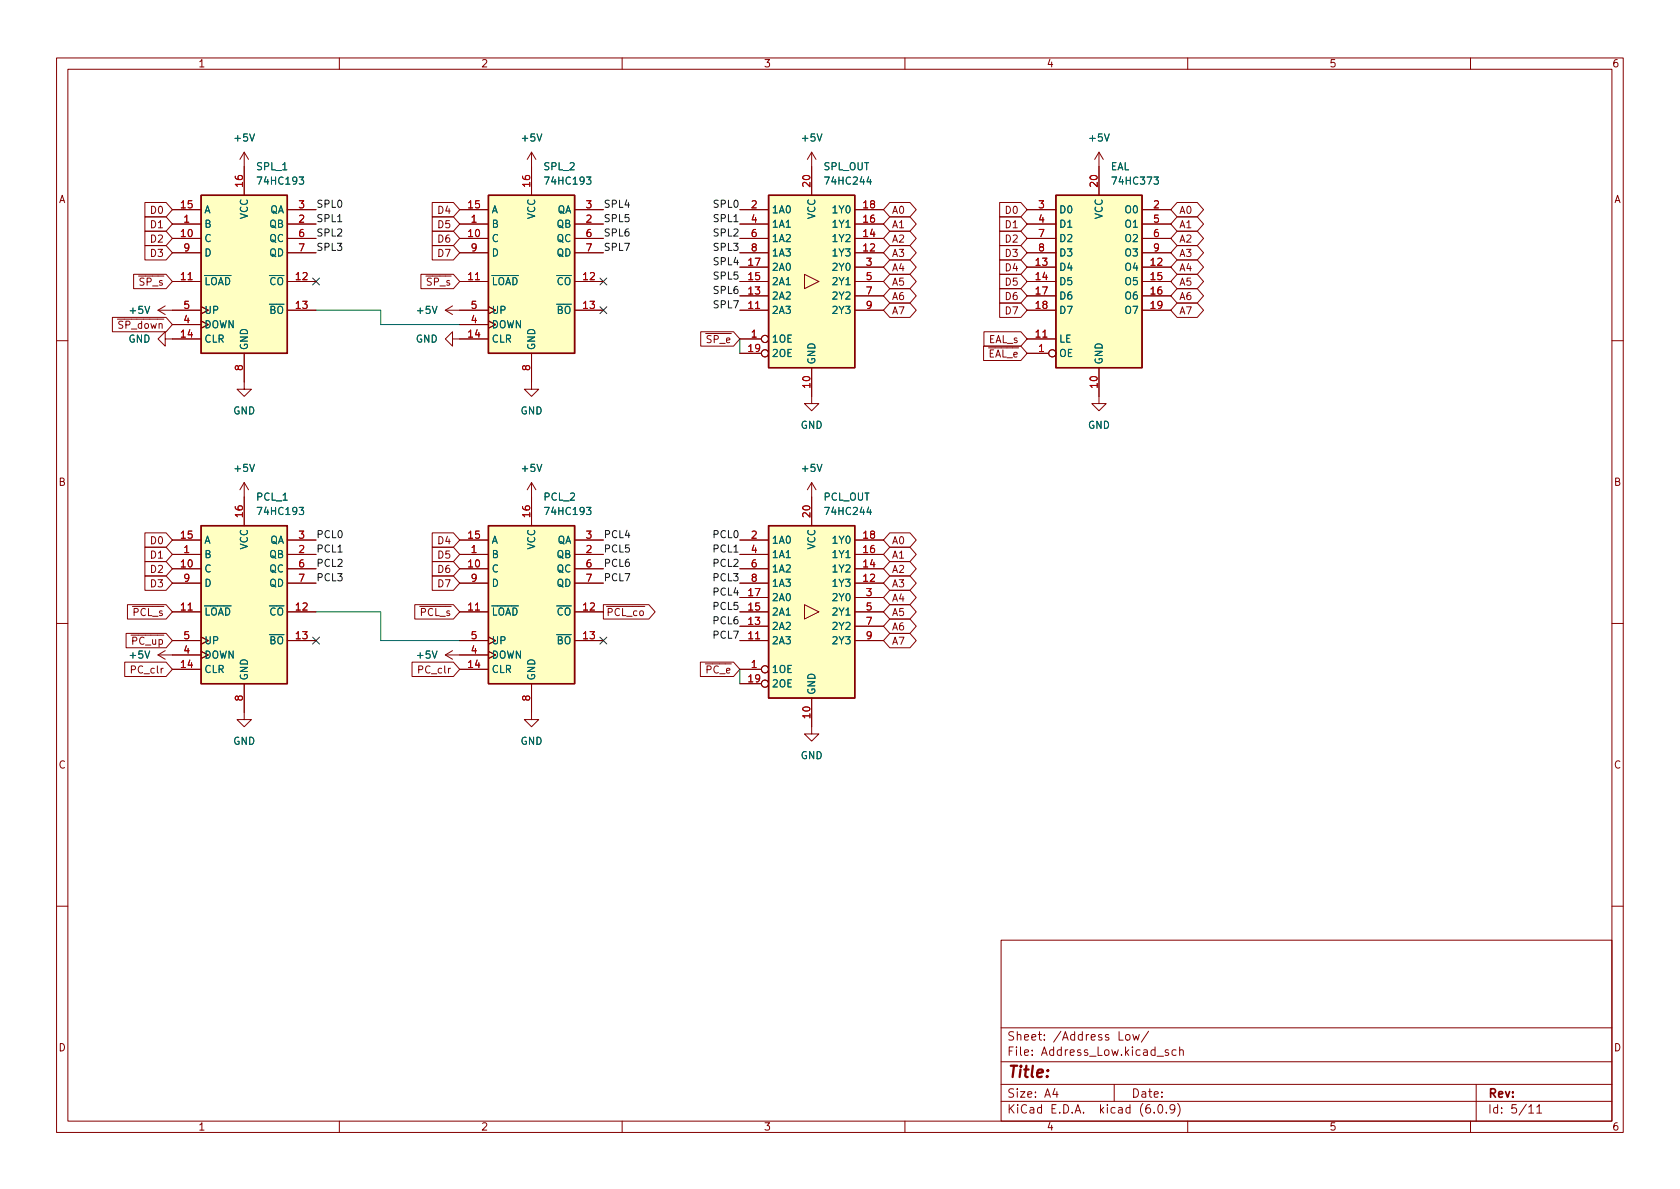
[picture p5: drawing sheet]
<svg xmlns="http://www.w3.org/2000/svg" width="297mm" height="210mm" viewBox="0 0 297 210" stroke-linecap="round" stroke-linejoin="round" font-family="sans-serif">
<g fill="none" stroke="#840000" stroke-width=".18">
<path d="M10 10.2h277v190.1h-277zM12 12.2h273v186.1h-273zM60 10.2v2M110 10.2v2M160 10.2v2M210 10.2v2M260 10.2v2M25.6 35.8h3.8l1.1 1.3-1.1 1.2h-3.8zM25.6 38.3h3.8l1.1 1.3-1.1 1.3h-3.8zM30.5 39.6h5.1M30.5 37.1h5.1M43.2 26.9l-.8 1.3"/>
<path d="M43.2 26.9v7.6M43.2 26.9l.7 1.3M50.8 39.6h5.1M50.8 37.1h5.1M76.4 38.3h3.8l1.1 1.3-1.1 1.3h-3.8zM76.4 35.8h3.8l1.1 1.3-1.1 1.2h-3.8zM81.3 39.6h5.1M81.3 37.1h5.1M94 26.9v7.6M94 26.9l-.8 1.3M94 26.9l.7 1.3M101.6 39.6h5.1"/>
<path d="M101.6 37.1h5.1M130.8 39.6h5.1M130.8 37.1h5.1M143.5 26.9v7.6M143.5 26.9l-.8 1.3M143.5 26.9l.8 1.3M151.1 39.6h5.1M151.1 37.1h5.1M157.3 35.8h3.6l1.1 1.3-1.1 1.2h-3.6l-1.1-1.2zM157.3 38.3h3.6l1.1 1.3-1.1 1.3h-3.6l-1.1-1.3zM176.7 35.8h3.8l1.1 1.3-1.1 1.2h-3.8zM176.7 38.3h3.8l1.1 1.3-1.1 1.3h-3.8z"/>
<path d="M181.6 39.6h5.1M181.6 37.1h5.1M194.3 26.9l-.8 1.3M194.3 26.9v7.6M194.3 26.9l.8 1.3M201.9 39.6h5.1M201.9 37.1h5.1M208.1 35.8h3.6l1.1 1.3-1.1 1.2h-3.6l-1.1-1.2zM208.1 38.3h3.6l1.1 1.3-1.1 1.3h-3.6l-1.1-1.3zM19.9 56.1h9.5l1.1 1.3-1.1 1.3h-9.5zM23.6 48.5h5.8l1.1 1.3-1.1 1.2h-5.8zM25.6 43.4h3.8l1.1 1.3-1.1 1.3h-3.8z"/>
<path d="M25.6 40.9h3.8l1.1 1.3-1.1 1.2h-3.8zM27.9 54.9l1.3 .7M27.9 54.9h7.7M29.2 59.9v-1.2l-1.3 1.2 1.3 1.3v-1.3h6.4M29.2 54.1l-1.3 .8M30.5 42.2h5.1M30.5 49.8h5.1M30.5 57.4h5.1M30.5 44.7h5.1M35.6 56.8l1.2 .6-1.2 .6M35.6 54.2l1.2 .7-1.2 .6M50.8 54.9h5.1"/>
<path d="M50.8 42.2h5.1M50.8 49.8h5.1M50.8 44.7h5.1M74.4 48.5h5.8l1.1 1.3-1.1 1.2h-5.8zM76.4 40.9h3.8l1.1 1.3-1.1 1.2h-3.8zM76.4 43.4h3.8l1.1 1.3-1.1 1.3h-3.8zM78.7 54.9h7.7M78.7 54.9l1.3 .7M80 59.9v-1.2l-1.3 1.2 1.3 1.3v-1.3h6.4M80 54.1l-1.3 .8M81.3 42.2h5.1M81.3 49.8h5.1"/>
<path d="M81.3 57.4h5.1M81.3 44.7h5.1M86.4 56.8l1.2 .6-1.2 .6M86.4 54.2l1.2 .7-1.2 .6M101.6 54.9h5.1M101.6 42.2h5.1M101.6 49.8h5.1M101.6 44.7h5.1M123.9 58.7h5.8l1.1 1.2-1.1 1.3h-5.8zM130.8 54.9h5.1M130.8 42.2h5.1M130.8 49.8h5.1"/>
<path d="M130.8 59.9h3.8M130.8 44.7h5.1M130.8 47.2h5.1M130.8 52.3h5.1M142.2 48.5l2.6 1.3-2.6 1.2zM151.1 54.9h5.1M151.1 42.2h5.1M151.1 49.8h5.1M151.1 44.7h5.1M151.1 47.2h5.1M151.1 52.3h5.1M157.3 43.4h3.6l1.1 1.3-1.1 1.3h-3.6l-1.1-1.3z"/>
<path d="M157.3 53.6h3.6l1.1 1.3-1.1 1.2h-3.6l-1.1-1.2zM157.3 40.9h3.6l1.1 1.3-1.1 1.2h-3.6l-1.1-1.2zM157.3 51h3.6l1.1 1.3-1.1 1.3h-3.6l-1.1-1.3zM157.3 48.5h3.6l1.1 1.3-1.1 1.2h-3.6l-1.1-1.2zM157.3 46h3.6l1.1 1.2-1.1 1.3h-3.6l-1.1-1.3zM174 58.7h6.5l1.1 1.2-1.1 1.3h-6.5zM176.7 53.6h3.8l1.1 1.3-1.1 1.2h-3.8zM176.7 40.9h3.8l1.1 1.3-1.1 1.2h-3.8zM176.7 51h3.8l1.1 1.3-1.1 1.3h-3.8zM176.7 48.5h3.8l1.1 1.3-1.1 1.2h-3.8zM176.7 43.4h3.8l1.1 1.3-1.1 1.3h-3.8zM176.7 46h3.8l1.1 1.2-1.1 1.3h-3.8z"/>
<path d="M181.6 54.9h5.1M181.6 42.2h5.1M181.6 49.8h5.1M181.6 59.9h5.1M181.6 44.7h5.1M181.6 47.2h5.1M181.6 52.3h5.1M201.9 54.9h5.1M201.9 42.2h5.1M201.9 49.8h5.1M201.9 44.7h5.1M201.9 47.2h5.1"/>
<path d="M201.9 52.3h5.1M208.1 48.5h3.6l1.1 1.3-1.1 1.2h-3.6l-1.1-1.2zM208.1 43.4h3.6l1.1 1.3-1.1 1.3h-3.6l-1.1-1.3zM208.1 53.6h3.6l1.1 1.3-1.1 1.2h-3.6l-1.1-1.2zM208.1 46h3.6l1.1 1.2-1.1 1.3h-3.6l-1.1-1.3zM208.1 51h3.6l1.1 1.3-1.1 1.3h-3.6l-1.1-1.3zM208.1 40.9h3.6l1.1 1.3-1.1 1.2h-3.6l-1.1-1.2zM10 60.2h2M43.2 62.5v6.3h1.2l-1.2 1.3-1.3-1.3h1.3M94 62.5v6.3h1.2l-1.2 1.3-1.3-1.3h1.3M130.8 62.5h3.8M143.5 65v6.4h1.3l-1.3 1.2-1.3-1.2h1.3"/>
<path d="M173.9 61.2h6.6l1.1 1.3-1.1 1.2h-6.6zM181.6 62.5h3.8M194.3 65v6.4h1.3l-1.3 1.2-1.3-1.2h1.3M285 60.2h2M25.6 99.3h3.8l1.1 1.3-1.1 1.2h-3.8zM25.6 96.8h3.8l1.1 1.2-1.1 1.3h-3.8zM25.6 94.2h3.8l1.1 1.3-1.1 1.3h-3.8zM30.5 98h5.1M30.5 95.5h5.1M43.2 85.3v7.7M43.2 85.3l-.8 1.3M43.2 85.3l.7 1.3"/>
<path d="M50.8 98h5.1M50.8 95.5h5.1M76.4 96.8h3.8l1.1 1.2-1.1 1.3h-3.8zM76.4 99.3h3.8l1.1 1.3-1.1 1.2h-3.8zM76.4 94.2h3.8l1.1 1.3-1.1 1.3h-3.8zM81.3 98h5.1M81.3 95.5h5.1M94 85.3v7.7M94 85.3l-.8 1.3M94 85.3l.7 1.3M101.6 98h5.1M101.6 95.5h5.1"/>
<path d="M130.8 98h5.1M130.8 95.5h5.1M143.5 85.3v7.7M143.5 85.3l-.8 1.3M143.5 85.3l.8 1.3M151.1 98h5.1M151.1 95.5h5.1M157.3 96.8h3.6l1.1 1.2-1.1 1.3h-3.6l-1.1-1.3zM157.3 94.2h3.6l1.1 1.3-1.1 1.3h-3.6l-1.1-1.3zM157.3 99.3h3.6l1.1 1.3-1.1 1.2h-3.6l-1.1-1.2zM10 110.2h2M22.1 117.1h7.3l1.1 1.3-1.1 1.2h-7.3z"/>
<path d="M22.3 112h7.1l1.1 1.3-1.1 1.2h-7.1zM22.5 106.9h6.9l1.1 1.3-1.1 1.3h-6.9zM25.6 101.8h3.8l1.1 1.3-1.1 1.3h-3.8zM27.9 115.8h7.7M27.9 115.8l1.3 .8M29.2 115.1l-1.3 .7M30.5 100.6h5.1M30.5 108.2h5.1M30.5 113.3h5.1M30.5 118.4h5.1M30.5 103.1h5.1M35.6 115.2l1.2 .6-1.2 .7"/>
<path d="M35.6 112.6l1.2 .7-1.2 .6M50.8 100.6h5.1M50.8 108.2h5.1M50.8 113.3h5.1M50.8 103.1h5.1M72.9 117.1h7.3l1.1 1.3-1.1 1.2h-7.3zM73.3 106.9h6.9l1.1 1.3-1.1 1.3h-6.9zM76.4 101.8h3.8l1.1 1.3-1.1 1.3h-3.8zM78.7 115.8h7.7M78.7 115.8l1.3 .8M80 115.1l-1.3 .7M81.3 100.6h5.1"/>
<path d="M81.3 108.2h5.1M81.3 113.3h5.1M81.3 118.4h5.1M81.3 103.1h5.1M86.4 115.2l1.2 .6-1.2 .7M86.4 112.6l1.2 .7-1.2 .6M101.6 100.6h5.1M101.6 108.2h5.1M101.6 113.3h5.1M101.6 103.1h5.1M106.7 106.9h8l1.1 1.3-1.1 1.3h-8zM123.8 117.1h5.9l1.1 1.3-1.1 1.2h-5.9z"/>
<path d="M130.8 100.6h5.1M130.8 108.2h5.1M130.8 113.3h5.1M130.8 118.4h3.8M130.8 103.1h5.1M130.8 110.7h5.1M130.8 105.7h5.1M142.2 106.9l2.6 1.3-2.6 1.3zM151.1 100.6h5.1M151.1 108.2h5.1M151.1 113.3h5.1M151.1 103.1h5.1"/>
<path d="M151.1 110.7h5.1M151.1 105.7h5.1M157.3 109.5h3.6l1.1 1.2-1.1 1.3h-3.6l-1.1-1.3zM157.3 104.4h3.6l1.1 1.3-1.1 1.2h-3.6l-1.1-1.2zM157.3 112h3.6l1.1 1.3-1.1 1.2h-3.6l-1.1-1.2zM157.3 106.9h3.6l1.1 1.3-1.1 1.3h-3.6l-1.1-1.3zM157.3 101.8h3.6l1.1 1.3-1.1 1.3h-3.6l-1.1-1.3zM285 110.2h2M43.2 120.9v6.3h1.2l-1.2 1.3-1.3-1.3h1.3M94 120.9v6.3h1.2l-1.2 1.3-1.3-1.3h1.3M130.8 120.9h3.8M143.5 123.4v6.4h1.3l-1.3 1.3-1.3-1.3h1.3"/>
<path d="M10 160.2h2M177 166.3h108v32h-108zM285 160.2h2M60 198.3v2M110 198.3v2M160 198.3v2M177 194.8h108M177 191.8h108M177 187.8h108M177 181.8h108M186.5 192.5l-.4 1h1M186.9 193v1"/>
<path d="M197 191.8v3M199.1 183.1l.2-.2 .4 .2 .1 .5-.2 .3h-.3l-.2-.1zM200.3 182.9l.3 1 .3-.7 .2 .7 .3-1M203.1 182.4l-1.3 1.9M204.1 196.7v.1M204.6 186.8h1.1M204.9 195.4l.2-.1a.81 .81 0 0 1 .6 .7 .81 .81 0 0 1-.3 .8h-.2a.81 .81 0 0 1-.6-.6 .81 .81 0 0 1 .3-.8zM206.2 196.7v.1M206.6 185.7l-.4-.1-.2 .2 .1 .3 .5 .1v.4h-.6M207.7 196l-.3 .3h-.3l-.2-.3 .1-.6 .4-.1 .2 .2a.99 .99 0 0 1-.3 1.3h-.3M207.9 185.7l-.4-.1-.3 .3v.4l.2 .3h.5M208.2 195.1a1.72 1.72 0 0 1 0 2.3"/>
<path d="M208.6 185.8l.2-.2 .3 .1 .1 .9M208.6 185.1v1.5M210 198.3v2M260 198.3v2M261 191.8v6.5M270.3 195.8l.4-.5v1.5M270.3 196.8h.9M271.7 195.8l.5-.5v1.5M271.7 196.8h.9"/>
<circle cx="135.3" cy="59.9" r=".63"/>
<circle cx="135.3" cy="62.5" r=".63"/>
<circle cx="186.1" cy="62.5" r=".63"/>
<circle cx="135.3" cy="118.4" r=".63"/>
<circle cx="135.3" cy="120.9" r=".63"/>
</g>
<g fill="#ffffc2" stroke="#ffffc2" stroke-width=".18">
<path d="M35.6 93h15.2v27.9h-15.2z"/>
<path d="M35.6 34.5h15.2v28h-15.2z"/>
<path d="M135.9 93h15.2v30.4h-15.2z"/>
<path d="M186.7 34.5h15.2v30.5h-15.2z"/>
<path d="M86.4 34.5h15.2v28h-15.2z"/>
<path d="M135.9 34.5h15.2v30.5h-15.2z"/>
<path d="M86.4 93h15.2v27.9h-15.2z"/>
</g>
<path d="M35.6 34.5h15.2v28h-15.2zM86.4 34.5h15.2v28h-15.2zM135.9 34.5h15.2v30.5h-15.2zM186.7 34.5h15.2v30.5h-15.2zM35.6 93h15.2v27.9h-15.2zM86.4 93h15.2v27.9h-15.2zM135.9 93h15.2v30.4h-15.2z" fill="none" stroke="#840000" stroke-width=".25"/>
<path d="M55.9 54.9h11.4v2.5h14M130.8 59.9v2.6M55.9 108.2h11.4v5.1h14M130.8 118.4v2.5" fill="none" stroke="#009600" stroke-width=".18"/>
<path d="M55.3 49.2l1.2 1.2M56.5 49.2l-1.2 1.2M106.1 54.2l1.2 1.3M106.1 49.2l1.2 1.2M107.3 54.2l-1.2 1.3M107.3 49.2l-1.2 1.2M55.3 112.7l1.2 1.2M56.5 112.7l-1.2 1.2M106.1 112.7l1.2 1.2M107.3 112.7l-1.2 1.2" fill="none" stroke="#000084" stroke-width=".18"/>
<text font-size="2.8" fill="#840000" x="178" y="190.6">Title:</text>
<g font-size="2.1" fill="#840000">
<text x="178" y="184">Sheet: /Address Low/</text>
<text x="178" y="186.7">File: Address_Low.kicad_sch</text>
<text x="178" y="196.9">KiCad E.D.A. kicad (6.0.9)</text>
<text x="178" y="194.1">Size: A4</text>
<text x="200" y="194.1">Date:</text>
<text x="263" y="194.1">Rev:</text>
<text x="263" y="196.9">Id: 5/11</text>
</g>
<g font-size="1.8" fill="#840000">
<text x="35" y="11.9">1</text>
<text x="85" y="11.9">2</text>
<text x="135" y="11.9">3</text>
<text x="185" y="11.9">4</text>
<text x="235" y="11.9">5</text>
<text x="285" y="11.9">6</text>
<text x="10.3" y="35.9">A</text>
<text x="285.3" y="35.9">A</text>
<text x="26.8" y="37.8">D0</text>
<text x="26.8" y="40.3">D1</text>
<text x="77.6" y="40.3">D5</text>
<text x="77.6" y="37.8">D4</text>
<text x="157.6" y="37.8">A0</text>
<text x="157.6" y="40.3">A1</text>
<text x="177.9" y="37.8">D0</text>
<text x="177.9" y="40.3">D1</text>
<text x="208.4" y="37.8">A0</text>
<text x="208.4" y="40.3">A1</text>
<text x="26.8" y="45.4">D3</text>
<text x="26.8" y="42.9">D2</text>
<text x="77.6" y="42.9">D6</text>
<text x="77.6" y="45.4">D7</text>
<text x="157.6" y="45.4">A3</text>
<text x="157.6" y="42.9">A2</text>
<text x="157.6" y="48">A4</text>
<text x="177.9" y="42.9">D2</text>
<text x="177.9" y="45.4">D3</text>
<text x="177.9" y="48">D4</text>
<text x="208.4" y="45.4">A3</text>
<text x="208.4" y="48">A4</text>
<text x="208.4" y="42.9">A2</text>
<text x="23.3" y="50.5">~{SP_s}</text>
<text x="74.1" y="50.5">~{SP_s}</text>
<text x="157.6" y="53">A6</text>
<text x="157.6" y="50.5">A5</text>
<text x="177.9" y="53">D6</text>
<text x="177.9" y="50.5">D5</text>
<text x="208.4" y="50.5">A5</text>
<text x="208.4" y="53">A6</text>
<text x="19.7" y="58.1">~{SP_down}</text>
<text x="157.6" y="55.6">A7</text>
<text x="177.9" y="55.6">D7</text>
<text x="208.4" y="55.6">A7</text>
<text x="123.7" y="60.7">~{SP_e}</text>
<text x="173.3" y="63.2">~{EAL_e}</text>
<text x="174.7" y="60.7">EAL_s</text>
<text x="10.3" y="85.9">B</text>
<text x="285.3" y="85.9">B</text>
<text x="26.8" y="101.3">D2</text>
<text x="26.8" y="98.8">D1</text>
<text x="26.8" y="96.2">D0</text>
<text x="77.6" y="98.8">D5</text>
<text x="77.6" y="101.3">D6</text>
<text x="77.6" y="96.2">D4</text>
<text x="157.6" y="98.8">A1</text>
<text x="157.6" y="96.2">A0</text>
<text x="157.6" y="101.3">A2</text>
<text x="26.8" y="103.8">D3</text>
<text x="77.6" y="103.8">D7</text>
<text x="157.6" y="106.4">A4</text>
<text x="157.6" y="103.8">A3</text>
<text x="22.2" y="108.9">~{PCL_s}</text>
<text x="73" y="108.9">~{PCL_s}</text>
<text x="107.2" y="108.9">~{PCL_co}</text>
<text x="157.6" y="111.5">A6</text>
<text x="157.6" y="108.9">A5</text>
<text x="22.1" y="114">~{PC_up}</text>
<text x="23.4" y="119.1">PC_clr</text>
<text x="74.2" y="119.1">PC_clr</text>
<text x="123.6" y="119.1">~{PC_e}</text>
<text x="157.6" y="114">A7</text>
<text x="10.3" y="135.9">C</text>
<text x="285.3" y="135.9">C</text>
<text x="10.3" y="185.9">D</text>
<text x="285.3" y="185.9">D</text>
<text x="35" y="199.9">1</text>
<text x="85" y="199.9">2</text>
<text x="135" y="199.9">3</text>
<text x="185" y="199.9">4</text>
<text x="235" y="199.9">5</text>
<text x="285" y="199.9">6</text>
</g>
<g font-size="1.8" fill="#006464">
<text x="41.6" y="25">+5V</text>
<text x="92.4" y="25">+5V</text>
<text x="141.9" y="25">+5V</text>
<text x="192.7" y="25">+5V</text>
<text x="45.4" y="30.1">SPL_1</text>
<text x="45.9" y="32.6">74HC193</text>
<text x="96.2" y="30.1">SPL_2</text>
<text x="96.7" y="32.6">74HC193</text>
<text x="145.6" y="30.1">SPL_OUT</text>
<text x="146.2" y="32.6">74HC244</text>
<text x="196.3" y="30.1">EAL</text>
<text x="197" y="32.6">74HC373</text>
<text x="36.1" y="40.3">B</text>
<text x="36.1" y="37.7">A</text>
<text x="43.8" y="38.8" transform="rotate(-90 43.8 38.8)">VCC</text>
<text x="47.6" y="40.3">QB</text>
<text x="47.6" y="37.7">QA</text>
<text x="86.9" y="40.3">B</text>
<text x="86.9" y="37.7">A</text>
<text x="94.6" y="38.8" transform="rotate(-90 94.6 38.8)">VCC</text>
<text x="98.4" y="40.3">QB</text>
<text x="98.4" y="37.7">QA</text>
<text x="136.4" y="37.7">1A0</text>
<text x="136.4" y="40.3">1A1</text>
<text x="144.1" y="38.8" transform="rotate(-90 144.1 38.8)">VCC</text>
<text x="147.5" y="40.3">1Y1</text>
<text x="147.5" y="37.7">1Y0</text>
<text x="187.2" y="37.7">D0</text>
<text x="187.2" y="40.3">D1</text>
<text x="194.9" y="38.8" transform="rotate(-90 194.9 38.8)">VCC</text>
<text x="199.1" y="37.7">O0</text>
<text x="199.1" y="40.3">O1</text>
<text x="36.1" y="42.8">C</text>
<text x="36.1" y="45.3">D</text>
<text x="47.6" y="42.8">QC</text>
<text x="47.6" y="45.3">QD</text>
<text x="86.9" y="42.8">C</text>
<text x="86.9" y="45.3">D</text>
<text x="98.4" y="42.8">QC</text>
<text x="98.4" y="45.3">QD</text>
<text x="136.4" y="47.9">2A0</text>
<text x="136.4" y="42.8">1A2</text>
<text x="136.4" y="45.3">1A3</text>
<text x="147.5" y="45.3">1Y3</text>
<text x="147.5" y="42.8">1Y2</text>
<text x="147.5" y="47.9">2Y0</text>
<text x="187.2" y="47.9">D4</text>
<text x="187.2" y="42.8">D2</text>
<text x="187.2" y="45.3">D3</text>
<text x="199.1" y="47.9">O4</text>
<text x="199.1" y="42.8">O2</text>
<text x="199.1" y="45.3">O3</text>
<text x="36.1" y="50.4">~{LOAD}</text>
<text x="46.3" y="50.4">~{CO}</text>
<text x="86.9" y="50.4">~{LOAD}</text>
<text x="97.1" y="50.4">~{CO}</text>
<text x="136.4" y="53">2A2</text>
<text x="136.4" y="50.4">2A1</text>
<text x="147.5" y="50.4">2Y1</text>
<text x="147.5" y="53">2Y2</text>
<text x="187.2" y="50.4">D5</text>
<text x="187.2" y="53">D6</text>
<text x="199.1" y="50.4">O5</text>
<text x="199.1" y="53">O6</text>
<text x="23.1" y="55.5">+5V</text>
<text x="36.1" y="58">DOWN</text>
<text x="36.1" y="55.5">UP</text>
<text x="46.3" y="55.5">~{BO}</text>
<text x="73.9" y="55.5">+5V</text>
<text x="86.9" y="58">DOWN</text>
<text x="86.9" y="55.5">UP</text>
<text x="97.1" y="55.5">~{BO}</text>
<text x="136.4" y="55.5">2A3</text>
<text x="147.5" y="55.5">2Y3</text>
<text x="187.2" y="55.5">D7</text>
<text x="199.1" y="55.5">O7</text>
<text x="22.7" y="60.6">GND</text>
<text x="36.1" y="60.6">CLR</text>
<text x="43.8" y="62" transform="rotate(-90 43.8 62)">GND</text>
<text x="73.5" y="60.6">GND</text>
<text x="86.9" y="60.6">CLR</text>
<text x="94.6" y="62" transform="rotate(-90 94.6 62)">GND</text>
<text x="136.4" y="60.6">1OE</text>
<text x="136.4" y="63.1">2OE</text>
<text x="144.1" y="64.5" transform="rotate(-90 144.1 64.5)">GND</text>
<text x="187.2" y="63.1">OE</text>
<text x="187.2" y="60.6">LE</text>
<text x="194.9" y="64.5" transform="rotate(-90 194.9 64.5)">GND</text>
<text x="41.2" y="73.3">GND</text>
<text x="92" y="73.3">GND</text>
<text x="141.5" y="75.8">GND</text>
<text x="192.3" y="75.8">GND</text>
<text x="41.6" y="83.4">+5V</text>
<text x="92.4" y="83.4">+5V</text>
<text x="141.9" y="83.4">+5V</text>
<text x="45.4" y="88.5">PCL_1</text>
<text x="96.2" y="88.5">PCL_2</text>
<text x="145.6" y="88.5">PCL_OUT</text>
<text x="45.9" y="91.1">74HC193</text>
<text x="96.7" y="91.1">74HC193</text>
<text x="146.2" y="91.1">74HC244</text>
<text x="36.1" y="98.7">B</text>
<text x="36.1" y="101.2">C</text>
<text x="36.1" y="96.1">A</text>
<text x="43.8" y="97.2" transform="rotate(-90 43.8 97.2)">VCC</text>
<text x="47.6" y="98.7">QB</text>
<text x="47.6" y="96.1">QA</text>
<text x="47.6" y="101.2">QC</text>
<text x="86.9" y="98.7">B</text>
<text x="86.9" y="101.2">C</text>
<text x="86.9" y="96.1">A</text>
<text x="94.6" y="97.2" transform="rotate(-90 94.6 97.2)">VCC</text>
<text x="98.4" y="98.7">QB</text>
<text x="98.4" y="96.1">QA</text>
<text x="98.4" y="101.2">QC</text>
<text x="136.4" y="96.1">1A0</text>
<text x="136.4" y="98.7">1A1</text>
<text x="136.4" y="101.2">1A2</text>
<text x="144.1" y="97.2" transform="rotate(-90 144.1 97.2)">VCC</text>
<text x="147.5" y="101.2">1Y2</text>
<text x="147.5" y="98.7">1Y1</text>
<text x="147.5" y="96.1">1Y0</text>
<text x="36.1" y="103.8">D</text>
<text x="47.6" y="103.8">QD</text>
<text x="86.9" y="103.8">D</text>
<text x="98.4" y="103.8">QD</text>
<text x="136.4" y="106.3">2A0</text>
<text x="136.4" y="103.8">1A3</text>
<text x="147.5" y="103.8">1Y3</text>
<text x="147.5" y="106.3">2Y0</text>
<text x="36.1" y="108.8">~{LOAD}</text>
<text x="36.1" y="113.9">UP</text>
<text x="46.3" y="108.8">~{CO}</text>
<text x="46.3" y="113.9">~{BO}</text>
<text x="86.9" y="108.8">~{LOAD}</text>
<text x="86.9" y="113.9">UP</text>
<text x="97.1" y="108.8">~{CO}</text>
<text x="97.1" y="113.9">~{BO}</text>
<text x="136.4" y="113.9">2A3</text>
<text x="136.4" y="111.4">2A2</text>
<text x="136.4" y="108.8">2A1</text>
<text x="147.5" y="108.8">2Y1</text>
<text x="147.5" y="111.4">2Y2</text>
<text x="147.5" y="113.9">2Y3</text>
<text x="23.1" y="116.5">+5V</text>
<text x="36.1" y="119">CLR</text>
<text x="36.1" y="116.5">DOWN</text>
<text x="73.9" y="116.5">+5V</text>
<text x="86.9" y="119">CLR</text>
<text x="86.9" y="116.5">DOWN</text>
<text x="136.4" y="119">1OE</text>
<text x="43.8" y="120.4" transform="rotate(-90 43.8 120.4)">GND</text>
<text x="94.6" y="120.4" transform="rotate(-90 94.6 120.4)">GND</text>
<text x="136.4" y="121.5">2OE</text>
<text x="144.1" y="122.9" transform="rotate(-90 144.1 122.9)">GND</text>
<text x="41.2" y="131.7">GND</text>
<text x="92" y="131.7">GND</text>
<text x="141.5" y="134.2">GND</text>
</g>
<g font-size="1.8" fill="#a90000">
<text x="42.9" y="33" transform="rotate(-90 42.9 33)">16</text>
<text x="93.7" y="33" transform="rotate(-90 93.7 33)">16</text>
<text x="143.3" y="33" transform="rotate(-90 143.3 33)">20</text>
<text x="194.1" y="33" transform="rotate(-90 194.1 33)">20</text>
<text x="32" y="41.9">10</text>
<text x="32" y="36.8">15</text>
<text x="32.5" y="39.4">1</text>
<text x="52.8" y="39.4">2</text>
<text x="52.8" y="36.8">3</text>
<text x="52.8" y="41.9">6</text>
<text x="82.8" y="41.9">10</text>
<text x="82.8" y="36.8">15</text>
<text x="83.3" y="39.4">1</text>
<text x="103.6" y="39.4">2</text>
<text x="103.6" y="36.8">3</text>
<text x="103.6" y="41.9">6</text>
<text x="132.9" y="36.8">2</text>
<text x="132.9" y="39.4">4</text>
<text x="132.9" y="41.9">6</text>
<text x="152.7" y="41.9">14</text>
<text x="152.7" y="39.4">16</text>
<text x="152.7" y="36.8">18</text>
<text x="183.7" y="36.8">3</text>
<text x="183.7" y="39.4">4</text>
<text x="183.7" y="41.9">7</text>
<text x="204" y="36.8">2</text>
<text x="204" y="39.4">5</text>
<text x="204" y="41.9">6</text>
<text x="32.5" y="44.4">9</text>
<text x="52.8" y="44.4">7</text>
<text x="83.3" y="44.4">9</text>
<text x="103.6" y="44.4">7</text>
<text x="132.4" y="47">17</text>
<text x="132.9" y="44.4">8</text>
<text x="152.7" y="44.4">12</text>
<text x="153.2" y="47">3</text>
<text x="183.2" y="47">13</text>
<text x="183.7" y="44.4">8</text>
<text x="203.5" y="47">12</text>
<text x="204" y="44.4">9</text>
<text x="32" y="49.5">11</text>
<text x="52.4" y="49.5">12</text>
<text x="82.8" y="49.5">11</text>
<text x="103.2" y="49.5">12</text>
<text x="132.4" y="52.1">13</text>
<text x="132.4" y="49.5">15</text>
<text x="153.2" y="49.5">5</text>
<text x="153.2" y="52.1">7</text>
<text x="183.2" y="49.5">14</text>
<text x="183.2" y="52.1">17</text>
<text x="203.5" y="49.5">15</text>
<text x="203.5" y="52.1">16</text>
<text x="32" y="59.7">14</text>
<text x="32.5" y="57.1">4</text>
<text x="32.5" y="54.6">5</text>
<text x="52.4" y="54.6">13</text>
<text x="82.8" y="59.7">14</text>
<text x="83.3" y="57.1">4</text>
<text x="83.3" y="54.6">5</text>
<text x="103.2" y="54.6">13</text>
<text x="132.4" y="54.6">11</text>
<text x="132.9" y="59.7">1</text>
<text x="153.2" y="54.6">9</text>
<text x="183.2" y="59.7">11</text>
<text x="183.2" y="54.6">18</text>
<text x="203.5" y="54.6">19</text>
<text x="42.9" y="65.5" transform="rotate(-90 42.9 65.5)">8</text>
<text x="93.7" y="65.5" transform="rotate(-90 93.7 65.5)">8</text>
<text x="132.4" y="62.2">19</text>
<text x="183.7" y="62.2">1</text>
<text x="143.3" y="68.5" transform="rotate(-90 143.3 68.5)">10</text>
<text x="194.1" y="68.5" transform="rotate(-90 194.1 68.5)">10</text>
<text x="32" y="95.2">15</text>
<text x="42.9" y="91.4" transform="rotate(-90 42.9 91.4)">16</text>
<text x="52.8" y="95.2">3</text>
<text x="82.8" y="95.2">15</text>
<text x="93.7" y="91.4" transform="rotate(-90 93.7 91.4)">16</text>
<text x="103.6" y="95.2">3</text>
<text x="132.9" y="95.2">2</text>
<text x="143.3" y="91.4" transform="rotate(-90 143.3 91.4)">20</text>
<text x="152.7" y="95.2">18</text>
<text x="32" y="100.3">10</text>
<text x="32.5" y="97.8">1</text>
<text x="52.8" y="97.8">2</text>
<text x="52.8" y="100.3">6</text>
<text x="82.8" y="100.3">10</text>
<text x="83.3" y="97.8">1</text>
<text x="103.6" y="97.8">2</text>
<text x="103.6" y="100.3">6</text>
<text x="132.9" y="97.8">4</text>
<text x="132.9" y="100.3">6</text>
<text x="152.7" y="100.3">14</text>
<text x="152.7" y="97.8">16</text>
<text x="32" y="107.9">11</text>
<text x="32.5" y="102.9">9</text>
<text x="52.4" y="107.9">12</text>
<text x="52.8" y="102.9">7</text>
<text x="82.8" y="107.9">11</text>
<text x="83.3" y="102.9">9</text>
<text x="103.2" y="107.9">12</text>
<text x="103.6" y="102.9">7</text>
<text x="132.4" y="107.9">15</text>
<text x="132.4" y="105.4">17</text>
<text x="132.9" y="102.9">8</text>
<text x="152.7" y="102.9">12</text>
<text x="153.2" y="105.4">3</text>
<text x="153.2" y="107.9">5</text>
<text x="32.5" y="113">5</text>
<text x="52.4" y="113">13</text>
<text x="83.3" y="113">5</text>
<text x="103.2" y="113">13</text>
<text x="132.4" y="113">11</text>
<text x="132.4" y="110.5">13</text>
<text x="153.2" y="110.5">7</text>
<text x="153.2" y="113">9</text>
<text x="32" y="118.1">14</text>
<text x="32.5" y="115.6">4</text>
<text x="82.8" y="118.1">14</text>
<text x="83.3" y="115.6">4</text>
<text x="132.9" y="118.1">1</text>
<text x="42.9" y="123.9" transform="rotate(-90 42.9 123.9)">8</text>
<text x="93.7" y="123.9" transform="rotate(-90 93.7 123.9)">8</text>
<text x="132.4" y="120.6">19</text>
<text x="143.3" y="127" transform="rotate(-90 143.3 127)">10</text>
</g>
<g font-size="1.8" fill="#0f0f0f">
<text x="55.9" y="36.7">SPL0</text>
<text x="55.9" y="41.8">SPL2</text>
<text x="55.9" y="39.3">SPL1</text>
<text x="106.7" y="36.7">SPL4</text>
<text x="106.7" y="41.8">SPL6</text>
<text x="106.7" y="39.3">SPL5</text>
<text x="126.4" y="41.8">SPL2</text>
<text x="126.4" y="39.3">SPL1</text>
<text x="126.4" y="36.7">SPL0</text>
<text x="55.9" y="44.3">SPL3</text>
<text x="106.7" y="44.3">SPL7</text>
<text x="126.4" y="44.3">SPL3</text>
<text x="126.4" y="46.9">SPL4</text>
<text x="126.4" y="49.4">SPL5</text>
<text x="126.4" y="52">SPL6</text>
<text x="126.4" y="54.5">SPL7</text>
<text x="55.9" y="95.1">PCL0</text>
<text x="106.7" y="95.1">PCL4</text>
<text x="126.3" y="95.1">PCL0</text>
<text x="55.9" y="97.7">PCL1</text>
<text x="55.9" y="100.2">PCL2</text>
<text x="106.7" y="100.2">PCL6</text>
<text x="106.7" y="97.7">PCL5</text>
<text x="126.3" y="100.2">PCL2</text>
<text x="126.3" y="97.7">PCL1</text>
<text x="55.9" y="102.8">PCL3</text>
<text x="106.7" y="102.8">PCL7</text>
<text x="126.3" y="102.8">PCL3</text>
<text x="126.3" y="105.3">PCL4</text>
<text x="126.3" y="107.8">PCL5</text>
<text x="126.3" y="112.9">PCL7</text>
<text x="126.3" y="110.4">PCL6</text>
</g>
</svg>
